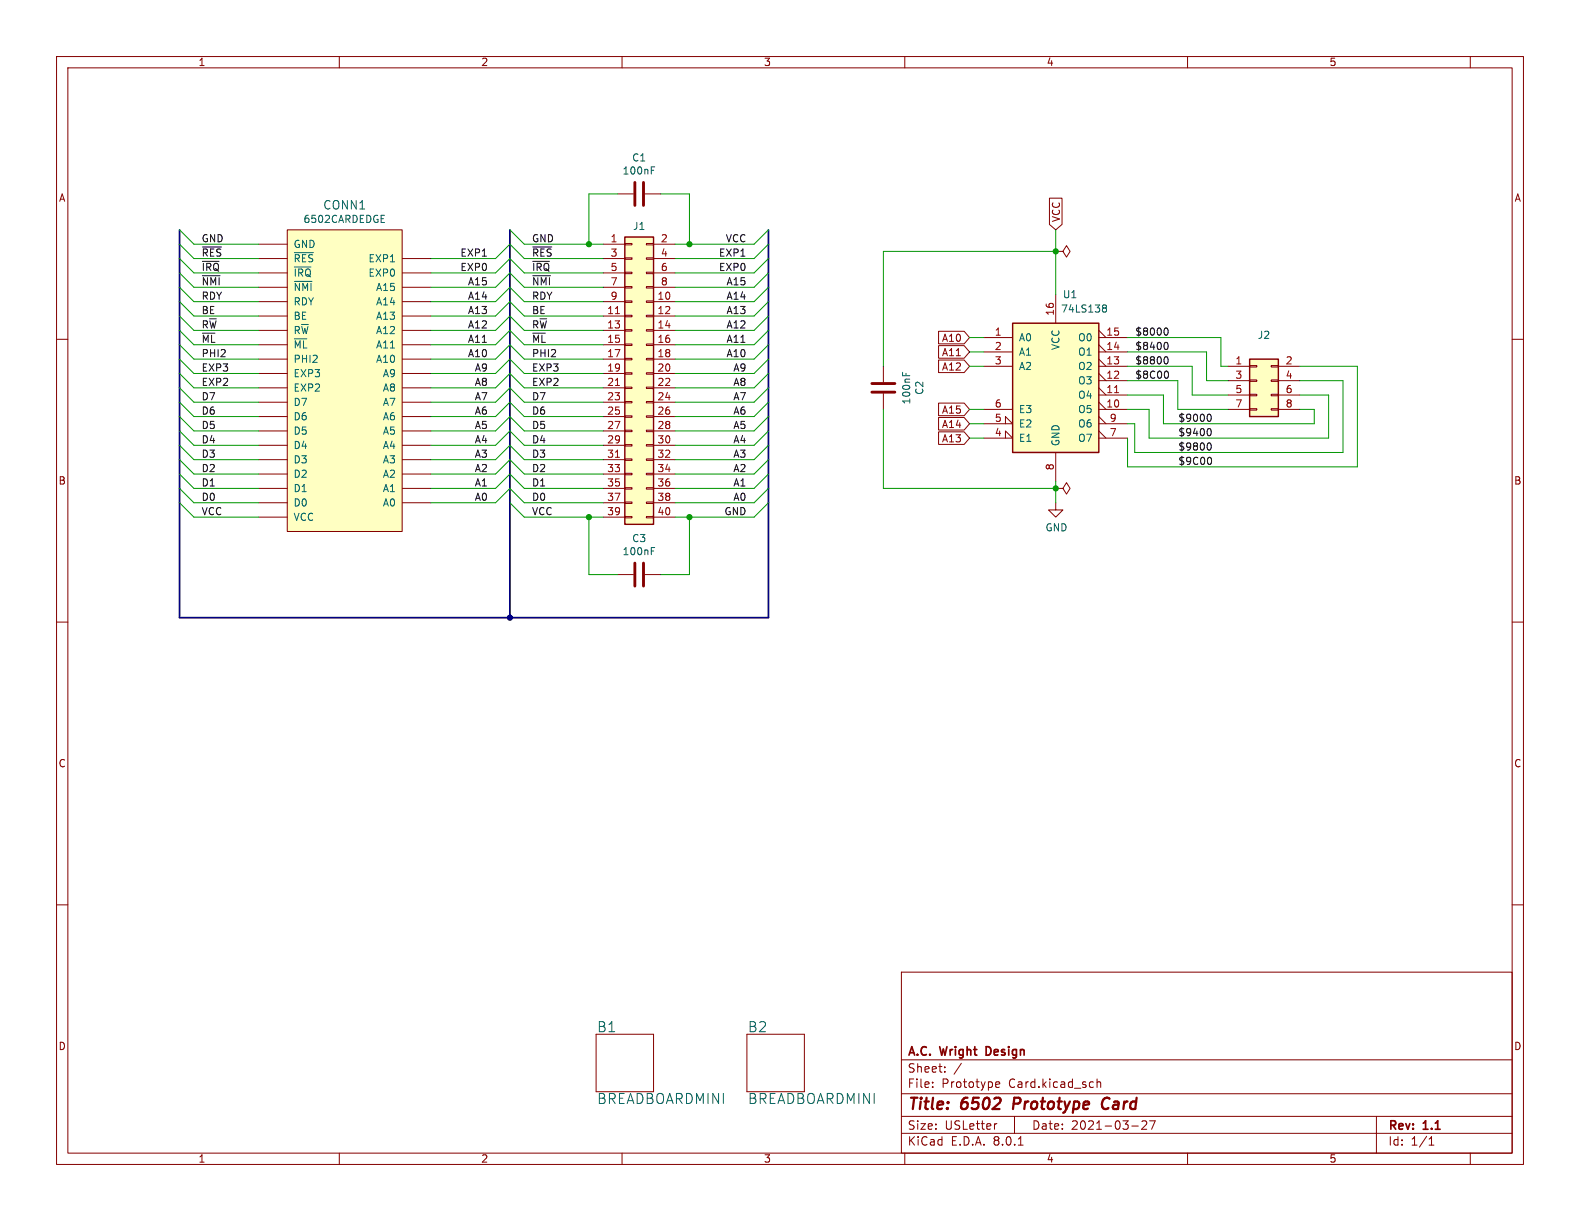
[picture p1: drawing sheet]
<svg xmlns="http://www.w3.org/2000/svg" width="279mm" height="216mm" viewBox="0 0 279 216" stroke-linecap="round" stroke-linejoin="round" font-family="sans-serif">
<g fill="none" stroke="#840000" stroke-width=".18">
<path d="M10 10h259.4v195.9h-259.4zM12 12h255.4v191.9h-255.4zM60 10v2M110 10v2M160 10v2M210 10v2M260 10v2M10 60h2M267.4 60h2M10 110h2M267.4 110h2M10 160h2"/>
<path d="M267.4 160h2M159.4 171.9h108v32h-108zM159.4 197.4h108M159.4 193.4h108M159.4 187.4h108M164.9 192.1v.2M164.9 191.4v.1M167.1 189.4v.2M167.1 188.7v.1M170 188l-1.3 1.9M176.1 192.1l.2 .2 .4-.1M176.1 191.5l.2-.2h.3l.2 .2v.1l-.7 .2"/>
<path d="M176.3 198.7l-.3 .1M179.4 197.4v3M194 191.4l.2-.1 .4 .1v.9M194 190.8v1.5M200.1 199.1h1.2M201.9 198.3l.6-.1 .2 .1 .1 .3-.9 1.1h.9M203.3 198.2h1l-.7 1.5M243.4 197.4v6.5M60 203.9v2M110 203.9v2M159.4 200.4h108M160 203.9v2"/>
<path d="M180.1 202.5h.8M210 203.9v2M252.7 202.5h.9M252.7 201.4l.4-.4v1.5M260 203.9v2"/>
</g>
<path d="M179.4 194.1l-.3 2M195.9 194.1a1.13 1.13 0 0 0-1 .7 1.13 1.13 0 0 0 .2 1.2l.3 .1 .5-.1" fill="none" stroke="#840000" stroke-width=".4"/>
<path d="M174.7 185.1h-.3v1.5h.3" fill="none" stroke="#840000" stroke-width=".3"/>
<path d="M50.8 40.6h20.3v53.4h-20.3z" fill="#ffffc2"/>
<g fill="none" stroke="#840000" stroke-width=".18">
<path d="M45.7 58.4h5.1M45.7 55.9h5.1M45.7 53.3h5.1M45.7 50.8h5.1M45.7 48.3h5.1M45.7 45.7h5.1M45.7 43.2h5.1M50.8 40.6h20.3v53.4h-20.3zM71.1 58.4h5.1M71.1 55.9h5.1M71.1 53.3h5.1M71.1 50.8h5.1"/>
<path d="M71.1 48.3h5.1M71.1 45.7h5.1M45.7 63.5h5.1M45.7 61h5.1M45.7 78.7h5.1M45.7 76.2h5.1M45.7 73.7h5.1M45.7 71.1h5.1M45.7 68.6h5.1M45.7 66h5.1M71.1 63.5h5.1M71.1 61h5.1"/>
<path d="M71.1 78.7h5.1M71.1 76.2h5.1M71.1 73.7h5.1M71.1 71.1h5.1M71.1 68.6h5.1M71.1 66h5.1M45.7 88.9h5.1M45.7 86.4h5.1M45.7 83.8h5.1M45.7 81.3h5.1M45.7 91.4h5.1M71.1 88.9h5.1"/>
<path d="M71.1 86.4h5.1M71.1 83.8h5.1M71.1 81.3h5.1M105.4 182.9h10.2v10.1h-10.2zM132.1 182.9h10.1v10.1h-10.1z"/>
</g>
<path d="M67.4 39.3h.6M67.4 38.1h.6M52 47.2h3M52 49.8h3.2M52 44.7h3.4M53.3 57.4h1.2" fill="none" stroke="#006464" stroke-width=".18"/>
<path d="M110.5 41.9h5.1v50.8h-5.1z" fill="#ffffc2"/>
<g fill="none" stroke="#840000" stroke-width=".18">
<path d="M106.7 43.2h3.8M106.7 53.3h3.8M106.7 55.9h3.8M106.7 58.4h3.8M106.7 45.7h3.8M106.7 48.3h3.8M106.7 50.8h3.8M110.5 58.3h1.3v.2h-1.3zM110.5 55.8h1.3v.2h-1.3zM110.5 53.2h1.3v.3h-1.3zM110.5 50.7h1.3v.2h-1.3zM110.5 48.1h1.3v.3h-1.3z"/>
<path d="M110.5 45.6h1.3v.2h-1.3zM110.5 43.1h1.3v.2h-1.3zM114.3 58.3h1.3v.2h-1.3zM114.3 55.8h1.3v.2h-1.3zM114.3 53.2h1.3v.3h-1.3zM114.3 50.7h1.3v.2h-1.3zM114.3 48.1h1.3v.3h-1.3zM114.3 45.6h1.3v.2h-1.3zM114.3 43.1h1.3v.2h-1.3zM115.6 43.2h3.8M115.6 53.3h3.8M115.6 55.9h3.8"/>
<path d="M115.6 58.4h3.8M115.6 45.7h3.8M115.6 48.3h3.8M115.6 50.8h3.8M106.7 61h3.8M106.7 63.5h3.8M106.7 66h3.8M106.7 68.6h3.8M106.7 71.1h3.8M106.7 73.7h3.8M106.7 76.2h3.8M106.7 78.7h3.8"/>
<path d="M110.5 78.6h1.3v.3h-1.3zM110.5 76.1h1.3v.2h-1.3zM110.5 73.5h1.3v.3h-1.3zM110.5 71h1.3v.2h-1.3zM110.5 68.5h1.3v.2h-1.3zM110.5 65.9h1.3v.3h-1.3zM110.5 63.4h1.3v.2h-1.3zM110.5 60.8h1.3v.3h-1.3zM114.3 78.6h1.3v.3h-1.3zM114.3 76.1h1.3v.2h-1.3zM114.3 73.5h1.3v.3h-1.3zM114.3 71h1.3v.2h-1.3z"/>
<path d="M114.3 68.5h1.3v.2h-1.3zM114.3 65.9h1.3v.3h-1.3zM114.3 63.4h1.3v.2h-1.3zM114.3 60.8h1.3v.3h-1.3zM115.6 61h3.8M115.6 63.5h3.8M115.6 66h3.8M115.6 68.6h3.8M115.6 71.1h3.8M115.6 73.7h3.8M115.6 76.2h3.8M115.6 78.7h3.8"/>
<path d="M106.7 81.3h3.8M106.7 83.8h3.8M106.7 86.4h3.8M106.7 88.9h3.8M106.7 91.4h3.8M110.5 91.3h1.3v.3h-1.3zM110.5 88.8h1.3v.2h-1.3zM110.5 86.2h1.3v.3h-1.3zM110.5 83.7h1.3v.2h-1.3zM110.5 81.2h1.3v.2h-1.3zM114.3 91.3h1.3v.3h-1.3zM114.3 88.8h1.3v.2h-1.3z"/>
<path d="M114.3 86.2h1.3v.3h-1.3zM114.3 83.7h1.3v.2h-1.3zM114.3 81.2h1.3v.2h-1.3zM115.6 81.3h3.8M115.6 83.8h3.8M115.6 86.4h3.8M115.6 88.9h3.8M115.6 91.4h3.8M109.2 101.6h2.8M114 101.6h2.8"/>
</g>
<path d="M110.5 41.9h5.1v50.8h-5.1z" fill="none" stroke="#840000" stroke-width=".25"/>
<path d="M108.8 55.5h.8M108.8 68.2h.8M108.8 80.9h.8" fill="none" stroke="#a90000" stroke-width=".18"/>
<path d="M112.3 99.6v4M113.8 99.6v4" fill="none" stroke="#840000" stroke-width=".51"/>
<path d="M115.2 97.4h.4M115.2 96.8h.6" fill="none" stroke="#006464" stroke-width=".18"/>
<path d="M221 63.5h5.1v10.2h-5.1z" fill="#ffffc2"/>
<g fill="none" stroke="#840000" stroke-width=".18">
<path d="M186.7 44.5h1.3l.6-1.1 .6 1.1-.6 1-.6-1M186.7 44.5h.1M156.2 64.8v2.8M156.2 69.6v2.8M217.2 64.8h3.8M217.2 67.3h3.8M217.2 69.9h3.8M217.2 72.4h3.8M221 72.3h1.2v.2h-1.2zM221 69.7h1.2v.3h-1.2zM221 67.2h1.2v.2h-1.2zM221 64.6h1.2v.3h-1.2z"/>
<path d="M224.8 72.3h1.3v.2h-1.3zM224.8 69.7h1.3v.3h-1.3zM224.8 67.2h1.3v.2h-1.3zM224.8 64.6h1.3v.3h-1.3zM226.1 64.8h3.8M226.1 67.3h3.8M226.1 69.9h3.8M226.1 72.4h3.8M186.7 86.4h1.3l.6-1.1 .6 1.1-.6 1-.6-1M186.7 86.4h.1M186.7 88.9v1.3h1.3l-1.3 1.2-1.3-1.2h1.3"/>
</g>
<path d="M221 63.5h5.1v10.2h-5.1z" fill="none" stroke="#840000" stroke-width=".25"/>
<path d="M154.2 69.3h4M154.2 67.8h4" fill="none" stroke="#840000" stroke-width=".51"/>
<path d="M159.6 65.8v.6M160.2 66v.4" fill="none" stroke="#006464" stroke-width=".18"/>
<path d="M179.1 57.2h15.2v22.8h-15.2z" fill="#ffffc2"/>
<path d="M179.1 57.2h15.2v22.8h-15.2z" fill="none" stroke="#840000" stroke-width=".25"/>
<g fill="none" stroke="#840000" stroke-width=".18">
<path d="M109.2 34.3h2.8M114 34.3h2.8M185.6 35h2.2v4.7l-1.1 .9-1.1-.9zM166 58.6h4.5l.9 1.1-.9 1.1h-4.5zM174 59.7h5.1M186.7 52.1v5.1M194.3 59.7h5.1M194.3 58.4l1.3 1.3M166 73.8h4.5l.9 1.1-.9 1.1h-4.5zM166 71.3h4.5l.9 1.1-.9 1.1h-4.5zM166 76.4h4.5l.9 1.1-.9 1.1h-4.5zM166 63.7h4.5l.9 1.1-.9 1.1h-4.5z"/>
<path d="M166 61.1h4.5l.9 1.1-.9 1.1h-4.5zM174 77.5h5.1l-1.3-1.3v1.3M174 74.9h5.1l-1.3-1.2v1.2M174 72.4h5.1M174 64.8h5.1M174 62.2h5.1M194.3 72.4h5.1M194.3 71.1l1.3 1.3M194.3 69.9h5.1M194.3 68.6l1.3 1.3M194.3 67.3h5.1M194.3 66l1.3 1.3"/>
<path d="M194.3 64.8h5.1M194.3 63.5l1.3 1.3M194.3 62.2h5.1M194.3 61l1.3 1.2M194.3 77.5h5.1M194.3 74.9h5.1M194.3 76.2l1.3 1.3M194.3 73.7l1.3 1.2M186.7 80v5.1"/>
</g>
<path d="M197.1 69.4h.7" fill="none" stroke="#a90000" stroke-width=".18"/>
<path d="M115.2 30.1h.4M115.2 29.5h.6M195.1 54.4l.1 .1M195.1 54l.3-.1 .2 .1 .1 .2-.3 .3M195.2 54.5h.2M195.2 54.5h-.1M195.4 54.5l.3 .2-.1 .4-.2 .1-.3-.1" fill="none" stroke="#006464" stroke-width=".18"/>
<path d="M112.3 32.3v4M113.8 32.3v4" fill="none" stroke="#840000" stroke-width=".51"/>
<g fill="none" stroke="#0f0f0f" stroke-width=".18">
<path d="M35.8 43.7h3.4M35.8 46.2h2.9M35.8 48.8h3.1M94.2 43.7h3.4M94.2 46.2h3M94.2 48.8h3.1M206 58.1l.1-.1a.68 .68 0 0 1 .5 .6 .68 .68 0 0 1-.5 .7l-.1-.1M206 60.6l.1-.1a.68 .68 0 0 1 .5 .7 .68 .68 0 0 1-.5 .6l-.1-.1M206 63.1h.1a.68 .68 0 0 1 .5 .6 .68 .68 0 0 1-.5 .6h-.1M206.3 65.6a.79 .79 0 0 1 0 1.3M213.6 75.8h.2a.68 .68 0 0 1 .4 .6 .68 .68 0 0 1-.4 .6h-.2M213.6 73.3l.2-.1a.68 .68 0 0 1 .4 .7 .68 .68 0 0 1-.4 .6l-.2-.1"/>
<path d="M213.6 78.4l.2-.1a.68 .68 0 0 1 .4 .7 .68 .68 0 0 1-.4 .6l-.2-.1M213.9 80.9a.79 .79 0 0 1 0 1.2"/>
</g>
<path d="M31.7 40.6v68.6h104.2v-68.6M90.2 40.6v68.6" fill="none" stroke="#000084" stroke-width=".3"/>
<g fill="none" stroke="#009600" stroke-width=".18">
<path d="M109.2 34.3h-5.1v8.9M116.8 34.3h5.1v8.9M31.7 50.8l2.6 2.5h11.4M31.7 53.3l2.6 2.6h11.4M31.7 55.9l2.6 2.5h11.4M31.7 58.4l2.6 2.6h11.4M31.7 40.6l2.6 2.6h11.4M31.7 43.2l2.6 2.5h11.4M31.7 45.7l2.6 2.6h11.4M31.7 48.3l2.6 2.5h11.4M76.2 53.3h11.4l2.6-2.5 2.5 2.5h14M76.2 55.9h11.4l2.6-2.6 2.5 2.6h14"/>
<path d="M76.2 58.4h11.4l2.6-2.5 2.5 2.5h14M76.2 45.7h11.4l2.6-2.5 2.5 2.5h14M76.2 48.3h11.4l2.6-2.6 2.5 2.6h14M76.2 50.8h11.4l2.6-2.5 2.5 2.5h14M90.2 40.6l2.5 2.6h14M135.9 50.8l-2.6 2.5h-13.9M135.9 53.3l-2.6 2.6h-13.9M135.9 55.9l-2.6 2.5h-13.9M135.9 58.4l-2.6 2.6h-13.9M135.9 40.6l-2.6 2.6h-13.9M135.9 43.2l-2.6 2.5h-13.9M135.9 45.7l-2.6 2.6h-13.9"/>
<path d="M135.9 48.3l-2.6 2.5h-13.9M171.4 59.7h2.6M186.7 44.5h-30.5v20.3M186.7 40.6v11.5M199.4 59.7h16.5v5.1h1.3M31.7 73.7l2.6 2.5h11.4M31.7 71.1l2.6 2.6h11.4M31.7 63.5l2.6 2.5h11.4M31.7 68.6l2.6 2.5h11.4M31.7 61l2.6 2.5h11.4M31.7 76.2l2.6 2.5h11.4M31.7 78.7l2.6 2.6h11.4"/>
<path d="M31.7 66l2.6 2.6h11.4M76.2 76.2h11.4l2.6-2.5 2.5 2.5h14M76.2 73.7h11.4l2.6-2.6 2.5 2.6h14M76.2 66h11.4l2.6-2.5 2.5 2.5h14M76.2 71.1h11.4l2.6-2.5 2.5 2.5h14M76.2 63.5h11.4l2.6-2.5 2.5 2.5h14M76.2 61h11.4l2.6-2.6 2.5 2.6h14M76.2 78.7h11.4l2.6-2.5 2.5 2.5h14M76.2 68.6h11.4l2.6-2.6 2.5 2.6h14M135.9 73.7l-2.6 2.5h-13.9M135.9 71.1l-2.6 2.6h-13.9M135.9 63.5l-2.6 2.5h-13.9"/>
<path d="M135.9 68.6l-2.6 2.5h-13.9M135.9 61l-2.6 2.5h-13.9M135.9 76.2l-2.6 2.5h-13.9M135.9 78.7l-2.6 2.6h-13.9M135.9 66l-2.6 2.6h-13.9M156.2 72.4v14h30.5M171.4 72.4h2.6M171.4 74.9h2.6M171.4 64.8h2.6M171.4 77.5h2.6M171.4 62.2h2.6M199.4 69.9h6.3v5h26.7v-2.5h-2.5"/>
<path d="M199.4 67.3h8.9v5.1h8.9M199.4 64.8h11.4v5.1h6.4M199.4 62.2h14v5.1h3.8M229.9 69.9h5v7.6h-31.7v-5.1h-3.8M229.9 67.3h7.6v12.7h-36.8v-5.1h-1.3M229.9 64.8h10.1v17.8h-40.6v-5.1M31.7 83.8l2.6 2.6h11.4M31.7 88.9l2.6 2.5h11.4M31.7 81.3l2.6 2.5h11.4M31.7 86.4l2.6 2.5h11.4M76.2 86.4h11.4l2.6-2.6 2.5 2.6h14M76.2 81.3h11.4l2.6-2.6 2.5 2.6h14"/>
<path d="M76.2 83.8h11.4l2.6-2.5 2.5 2.5h14M76.2 88.9h11.4l2.6-2.5 2.5 2.5h14M90.2 88.9l2.5 2.5h14M104.1 91.4v10.2h5.1M121.9 91.4v10.2h-5.1M135.9 83.8l-2.6 2.6h-13.9M135.9 88.9l-2.6 2.5h-13.9M135.9 81.3l-2.6 2.5h-13.9M135.9 86.4l-2.6 2.5h-13.9M186.7 85.1v3.8"/>
</g>
<g fill="#009600" stroke="#009600" stroke-width=".18">
<circle cx="104.1" cy="91.4" r=".46"/>
<circle cx="121.9" cy="43.2" r=".46"/>
<circle cx="186.7" cy="44.5" r=".46"/>
<circle cx="186.7" cy="86.4" r=".46"/>
<circle cx="104.1" cy="43.2" r=".46"/>
<circle cx="121.9" cy="91.4" r=".46"/>
</g>
<circle cx="90.2" cy="109.2" r=".46" fill="#000084" stroke="#000084" stroke-width=".18"/>
<g font-size="2.8" fill="#840000">
<text x="160.4" y="196.8">Title:</text>
<text x="170.1" y="196.8">6502</text>
<text x="180" y="196.8">Prototype</text>
<text x="196.5" y="196.8">Card</text>
</g>
<g font-size="2.5" fill="#006464">
<text x="105.5" y="182.7">B1</text>
<text x="132.2" y="182.7">B2</text>
<text x="105.5" y="195.4">BREADBOARDMINI</text>
<text x="132.2" y="195.4">BREADBOARDMINI</text>
</g>
<text font-size="2.1" fill="#006464" x="57.1" y="37.2">CONN1</text>
<g font-size="2.1" fill="#840000">
<text x="160.4" y="189.9">Sheet:</text>
<text x="160.4" y="187.1">A.C.</text>
<text x="166.4" y="187.1">Wright</text>
<text x="175" y="187.1">Design</text>
<text x="160.4" y="192.6">File:</text>
<text x="166.5" y="192.6">Prototype</text>
<text x="178.4" y="192.6">Card.kicad_sch</text>
<text x="160.4" y="202.8">KiCad</text>
<text x="160.4" y="200">Size:</text>
<text x="167.1" y="200">USLetter</text>
<text x="168.1" y="202.8">E.D.A.</text>
<text x="175.7" y="202.8">8.0.1</text>
<text x="182.4" y="200">Date:</text>
<text x="189.4" y="200">2021-03-27</text>
<text x="245.4" y="200.2">Rev:</text>
<text x="245.4" y="202.8">Id:</text>
<text x="249.5" y="202.8">1/1</text>
<text x="251.8" y="200.2">1.1</text>
</g>
<g font-size="1.8" fill="#840000">
<text x="35" y="11.9">1</text>
<text x="85" y="11.9">2</text>
<text x="135" y="11.9">3</text>
<text x="185" y="11.9">4</text>
<text x="235" y="11.9">5</text>
<text x="10.3" y="35.9">A</text>
<text x="267.7" y="35.9">A</text>
<text x="187.6" y="39.4" transform="rotate(-90 187.6 39.4)">VCC</text>
<text x="166.5" y="65.7">A12</text>
<text x="166.5" y="60.6">A10</text>
<text x="166.5" y="63.2">A11</text>
<text x="166.5" y="75.9">A14</text>
<text x="166.5" y="73.3">A15</text>
<text x="166.5" y="78.4">A13</text>
<text x="10.3" y="85.9">B</text>
<text x="267.7" y="85.9">B</text>
<text x="10.3" y="135.9">C</text>
<text x="267.7" y="135.9">C</text>
<text x="10.3" y="185.9">D</text>
<text x="267.7" y="185.9">D</text>
<text x="35" y="205.8">1</text>
<text x="85" y="205.8">2</text>
<text x="135" y="205.8">3</text>
<text x="185" y="205.8">4</text>
<text x="235" y="205.8">5</text>
</g>
<g font-size="1.8" fill="#006464">
<text x="111.7" y="28.8">C1</text>
<text x="110" y="31.1">100nF</text>
<text x="53.6" y="39.6">6502CARDEDGE</text>
<text x="111.8" y="40.9">J1</text>
<text x="51.8" y="44">GND</text>
<text x="51.8" y="46.6">~{RES}</text>
<text x="65.1" y="46.6">EXP1</text>
<text x="51.8" y="49.1">~{IRQ}</text>
<text x="51.8" y="51.7">~{NMI}</text>
<text x="65.1" y="49.1">EXP0</text>
<text x="66.4" y="51.7">A15</text>
<text x="187.9" y="52.9">U1</text>
<text x="51.8" y="56.7">BE</text>
<text x="51.8" y="54.2">RDY</text>
<text x="51.8" y="59.3">R~{W}</text>
<text x="66.4" y="59.3">A12</text>
<text x="66.4" y="56.7">A13</text>
<text x="66.4" y="54.2">A14</text>
<text x="187.5" y="55.5">74LS138</text>
<text x="51.8" y="64.4">PHI2</text>
<text x="51.8" y="61.8">~{ML}</text>
<text x="66.4" y="64.4">A10</text>
<text x="66.4" y="61.8">A11</text>
<text x="180.1" y="60.6">A0</text>
<text x="180.1" y="63.1">A1</text>
<text x="180.1" y="65.6">A2</text>
<text x="187.6" y="62" transform="rotate(-90 187.6 62)">VCC</text>
<text x="190.6" y="65.6">O2</text>
<text x="190.6" y="63.1">O1</text>
<text x="190.6" y="60.6">O0</text>
<text x="222.3" y="60.1">J2</text>
<text x="51.8" y="72">D7</text>
<text x="51.8" y="69.4">EXP2</text>
<text x="51.8" y="66.9">EXP3</text>
<text x="67.6" y="72">A7</text>
<text x="67.6" y="69.4">A8</text>
<text x="67.6" y="66.9">A9</text>
<text x="161.2" y="71.6" transform="rotate(-90 161.2 71.6)">100nF</text>
<text x="163.5" y="69.9" transform="rotate(-90 163.5 69.9)">C2</text>
<text x="190.6" y="70.7">O4</text>
<text x="190.6" y="68.2">O3</text>
<text x="51.8" y="77.1">D5</text>
<text x="51.8" y="74.5">D6</text>
<text x="67.6" y="77.1">A5</text>
<text x="67.6" y="74.5">A6</text>
<text x="180.1" y="75.8">E2</text>
<text x="180.1" y="73.3">E3</text>
<text x="190.6" y="73.3">O5</text>
<text x="190.6" y="75.8">O6</text>
<text x="51.8" y="82.1">D3</text>
<text x="51.8" y="79.6">D4</text>
<text x="67.6" y="82.1">A3</text>
<text x="67.6" y="79.6">A4</text>
<text x="180.1" y="78.3">E1</text>
<text x="187.6" y="79" transform="rotate(-90 187.6 79)">GND</text>
<text x="190.6" y="78.3">O7</text>
<text x="51.8" y="89.8">D0</text>
<text x="51.8" y="87.2">D1</text>
<text x="51.8" y="84.7">D2</text>
<text x="67.6" y="89.8">A0</text>
<text x="67.6" y="87.2">A1</text>
<text x="67.6" y="84.7">A2</text>
<text x="51.8" y="92.3">VCC</text>
<text x="184.8" y="94.2">GND</text>
<text x="110" y="98.4">100nF</text>
<text x="111.7" y="96.1">C3</text>
</g>
<g font-size="1.8" fill="#0f0f0f">
<text x="35.6" y="42.9">GND</text>
<text x="35.6" y="45.5">~{RES}</text>
<text x="35.6" y="48">~{IRQ}</text>
<text x="81.3" y="45.5">EXP1</text>
<text x="81.3" y="48">EXP0</text>
<text x="94" y="48">~{IRQ}</text>
<text x="94" y="45.5">~{RES}</text>
<text x="94" y="42.9">GND</text>
<text x="127" y="48">EXP0</text>
<text x="127" y="45.5">EXP1</text>
<text x="128.2" y="42.9">VCC</text>
<text x="35.6" y="53.1">RDY</text>
<text x="35.6" y="50.5">~{NMI}</text>
<text x="82.6" y="53.1">A14</text>
<text x="82.6" y="50.5">A15</text>
<text x="94" y="53.1">RDY</text>
<text x="94" y="50.5">~{NMI}</text>
<text x="128.4" y="53.1">A14</text>
<text x="128.4" y="50.5">A15</text>
<text x="35.6" y="58.2">R~{W}</text>
<text x="35.6" y="55.6">BE</text>
<text x="82.6" y="55.6">A13</text>
<text x="82.6" y="58.2">A12</text>
<text x="94" y="55.6">BE</text>
<text x="94" y="58.2">R~{W}</text>
<text x="128.4" y="58.2">A12</text>
<text x="128.4" y="55.6">A13</text>
<text x="200.7" y="59.4">$8000</text>
<text x="35.6" y="60.7">~{ML}</text>
<text x="35.6" y="63.2">PHI2</text>
<text x="35.6" y="65.8">EXP3</text>
<text x="82.6" y="63.2">A10</text>
<text x="82.6" y="60.7">A11</text>
<text x="83.9" y="65.8">A9</text>
<text x="94" y="65.8">EXP3</text>
<text x="94" y="63.2">PHI2</text>
<text x="94" y="60.7">~{ML}</text>
<text x="128.4" y="63.2">A10</text>
<text x="128.4" y="60.7">A11</text>
<text x="129.6" y="65.8">A9</text>
<text x="200.7" y="62">$8400</text>
<text x="200.7" y="64.5">$8800</text>
<text x="35.6" y="70.9">D7</text>
<text x="35.6" y="68.3">EXP2</text>
<text x="83.9" y="70.9">A7</text>
<text x="83.9" y="68.3">A8</text>
<text x="94" y="70.9">D7</text>
<text x="94" y="68.3">EXP2</text>
<text x="129.6" y="70.9">A7</text>
<text x="129.6" y="68.3">A8</text>
<text x="200.7" y="67">$8C00</text>
<text x="35.6" y="73.4">D6</text>
<text x="35.6" y="75.9">D5</text>
<text x="83.9" y="73.4">A6</text>
<text x="83.9" y="75.9">A5</text>
<text x="94" y="73.4">D6</text>
<text x="94" y="75.9">D5</text>
<text x="129.6" y="73.4">A6</text>
<text x="129.6" y="75.9">A5</text>
<text x="208.3" y="77.2">$9400</text>
<text x="208.3" y="74.7">$9000</text>
<text x="35.6" y="81">D3</text>
<text x="35.6" y="78.5">D4</text>
<text x="35.6" y="83.6">D2</text>
<text x="83.9" y="78.5">A4</text>
<text x="83.9" y="81">A3</text>
<text x="83.9" y="83.6">A2</text>
<text x="94" y="83.6">D2</text>
<text x="94" y="81">D3</text>
<text x="94" y="78.5">D4</text>
<text x="129.6" y="83.6">A2</text>
<text x="129.6" y="81">A3</text>
<text x="129.6" y="78.5">A4</text>
<text x="208.3" y="82.3">$9C00</text>
<text x="208.3" y="79.7">$9800</text>
<text x="35.6" y="88.6">D0</text>
<text x="35.6" y="86.1">D1</text>
<text x="83.9" y="86.1">A1</text>
<text x="83.9" y="88.6">A0</text>
<text x="94" y="86.1">D1</text>
<text x="94" y="88.6">D0</text>
<text x="129.6" y="86.1">A1</text>
<text x="129.6" y="88.6">A0</text>
<text x="35.6" y="91.2">VCC</text>
<text x="94" y="91.2">VCC</text>
<text x="128" y="91.2">GND</text>
</g>
<g font-size="1.8" fill="#a90000">
<text x="107.9" y="42.9">1</text>
<text x="107.9" y="45.5">3</text>
<text x="116.8" y="42.9">2</text>
<text x="116.8" y="45.5">4</text>
<text x="107.9" y="48">5</text>
<text x="107.9" y="50.5">7</text>
<text x="107.9" y="53.1">9</text>
<text x="116.2" y="53.1">10</text>
<text x="116.8" y="48">6</text>
<text x="116.8" y="50.5">8</text>
<text x="107.3" y="55.6">11</text>
<text x="107.3" y="58.2">13</text>
<text x="116.2" y="55.6">12</text>
<text x="116.2" y="58.2">14</text>
<text x="175.8" y="59.4">1</text>
<text x="186.4" y="55.9" transform="rotate(-90 186.4 55.9)">16</text>
<text x="195.5" y="59.4">15</text>
<text x="107.3" y="60.7">15</text>
<text x="107.3" y="63.2">17</text>
<text x="107.3" y="65.8">19</text>
<text x="116.2" y="60.7">16</text>
<text x="116.2" y="63.2">18</text>
<text x="116.2" y="65.8">20</text>
<text x="175.8" y="62">2</text>
<text x="175.8" y="64.5">3</text>
<text x="195.5" y="64.5">13</text>
<text x="195.5" y="62">14</text>
<text x="218.4" y="64.5">1</text>
<text x="227.3" y="64.5">2</text>
<text x="107.3" y="68.3">21</text>
<text x="107.3" y="70.9">23</text>
<text x="116.2" y="68.3">22</text>
<text x="116.2" y="70.9">24</text>
<text x="195.5" y="69.6">11</text>
<text x="195.5" y="67.1">12</text>
<text x="218.4" y="67.1">3</text>
<text x="218.4" y="69.6">5</text>
<text x="227.3" y="67.1">4</text>
<text x="227.3" y="69.6">6</text>
<text x="107.3" y="73.4">25</text>
<text x="107.3" y="75.9">27</text>
<text x="116.2" y="73.4">26</text>
<text x="116.2" y="75.9">28</text>
<text x="175.8" y="77.2">4</text>
<text x="175.8" y="74.7">5</text>
<text x="175.8" y="72.1">6</text>
<text x="195.5" y="72.1">10</text>
<text x="196.1" y="77.2">7</text>
<text x="196.1" y="74.7">9</text>
<text x="218.4" y="72.1">7</text>
<text x="227.3" y="72.1">8</text>
<text x="107.3" y="78.5">29</text>
<text x="107.3" y="81">31</text>
<text x="107.3" y="83.6">33</text>
<text x="116.2" y="78.5">30</text>
<text x="116.2" y="81">32</text>
<text x="116.2" y="83.6">34</text>
<text x="186.4" y="83.3" transform="rotate(-90 186.4 83.3)">8</text>
<text x="107.3" y="86.1">35</text>
<text x="107.3" y="88.6">37</text>
<text x="116.2" y="86.1">36</text>
<text x="116.2" y="88.6">38</text>
<text x="107.3" y="91.2">39</text>
<text x="116.2" y="91.2">40</text>
</g>
</svg>
